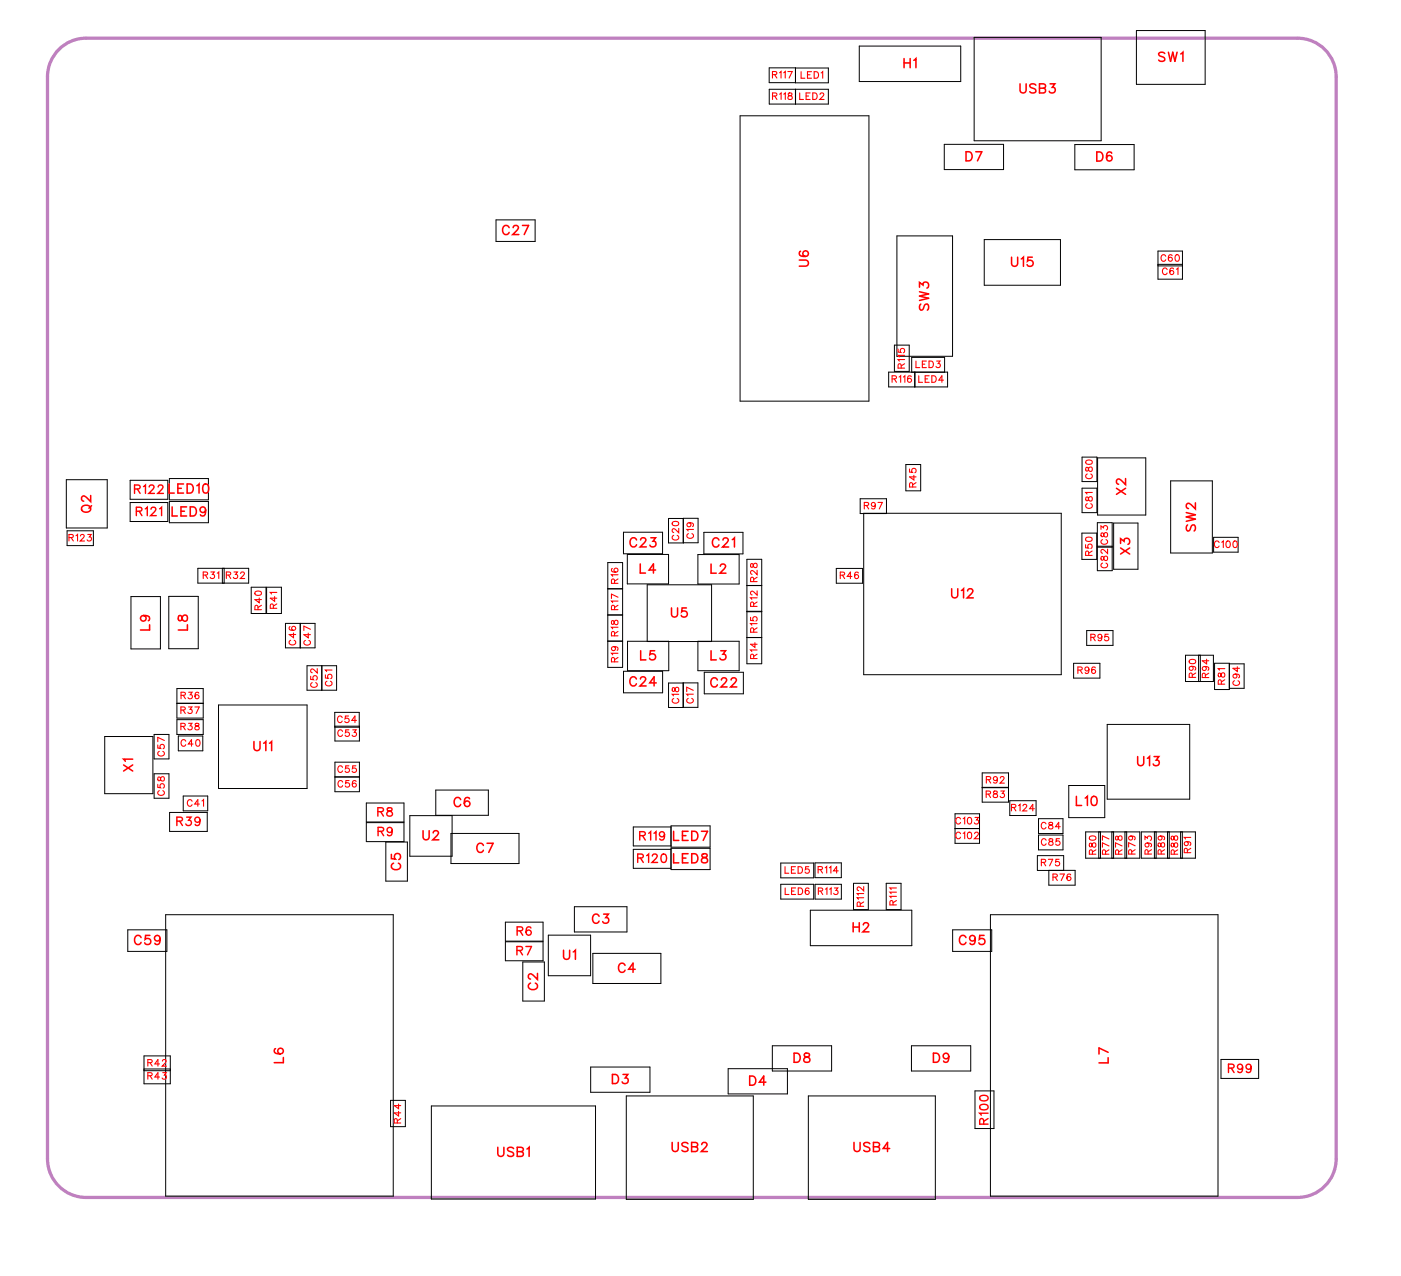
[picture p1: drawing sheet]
<svg xmlns="http://www.w3.org/2000/svg" width="109mm" height="99mm" viewBox="0 0 109 99" stroke-linecap="round" stroke-linejoin="round" font-family="sans-serif">
<path d="M4.8 3.6l.6-.3 .6-.3h.7h94a3 3 0 0 1 3 3v84a3 3 0 0 1-3 3h-94a3 3 0 0 1-3-3v-84a3 3 0 0 1 1.1-2.4z" fill="none" stroke="#bf80bf" stroke-width=".25"/>
<g fill="none" stroke="#000" stroke-width=".08">
<path d="M38.5 17.1h3v1.6h-3zM57.4 9h10v22.1h-10zM59.7 5.3h4.6v1.1h-4.6zM59.7 6.9h4.6v1.2h-4.6zM61.7 6.9v1.2M61.7 5.3v1.1M66.7 3.6h7.9v2.7h-7.9zM69.6 18.3h4.3v9.4h-4.3zM73.3 11.2h4.6v2h-4.6zM75.6 2.9h9.8v8h-9.8zM76.4 18.6h5.9v3.5h-5.9zM83.4 11.2h4.6v2h-4.6z"/>
<path d="M88.2 2.4h5.3v4.1h-5.3zM89.9 19.5h1.9v2.2h-1.9zM5.1 37.2h3.2v3.8h-3.2zM10.1 37.3h2.9v1.5h-2.9zM10.1 39h2.9v1.5h-2.9zM13.1 38.9h3.1v1.7h-3.1zM13.1 37.2h3.1v1.6h-3.1zM66.7 38.7h2.1v1.2h-2.1zM67 39.8h15.4v12.6h-15.4zM69 28.9h4.5v1.1h-4.5zM69.4 26.8h1.2v2h-1.2zM70.3 36.1h1.1v2h-1.1z"/>
<path d="M70.7 28.9v-1.2h2.6v1.2M71 28.9v1.1M84 35.5h1.1v1.9h-1.1zM84 37.9h1.1v1.9h-1.1zM85.2 35.5h3.7v4.5h-3.7zM89.9 20.6h1.9M89.9 20.5h1.9M90.8 37.3h3.3v5.6h-3.3zM5.2 41.2h2v1.2h-2zM8.1 57.2h3.8v4.4h-3.8zM10.2 46.3h2.2v4.1h-2.2zM12 57h1.1v1.9h-1.1z"/>
<path d="M13.1 46.3h2.3v4.1h-2.3zM13.7 53.5h2.1v2.3h-2.1zM13.7 55.9h2.1v1.1h-2.1zM13.7 54.6h2.1M13.8 57.1h1.9v1.2h-1.9zM15.4 44.1h3.9v1.2h-3.9zM17 54.7h6.8v6.5h-6.8zM17.3 44.1v1.2M17.4 44.1v1.2M19.5 45.6h1.1v2h-1.1zM20.7 45.6h1.1v2h-1.1zM22.2 48.4h2.2v1.9h-2.2z"/>
<path d="M23.3 48.4v1.9M23.8 51.7h2.3v1.9h-2.3zM25 51.7v1.9M26 56.4h1.9v1.1h-1.9v-2.2h1.9v1.2h-1.9M26 59.2h1.9v2.3h-1.9zM47.2 45.7h1.1M47.2 43.7h1.1v8.1h-1.1zM47.2 47.7h1.1M47.2 49.8h1.1M48.4 41.3h3v1.7h-3zM48.4 52.1h3v1.7h-3zM48.7 43h3.2v2.3h-3.2z"/>
<path d="M50.2 49.8v-4.4h5v4.4M51.9 49.8v2.3h-3.2v-2.3h8.7v2.3h-3.2v-2.3M53 54.9v-1.9h1.2v1.9h-2.3v-1.9h1.1v1.9M53 42.1v-1.9h1.2v1.9l-2.3 .1v-1.9h1.1v1.9M54.2 43.1h3.2v2.2h-3.2zM54.6 41.3h3.1v1.7h-3.1zM54.7 52.2h3v1.7h-3zM58 47.5h1.1M58 43.4h1.1v8.1h-1.1zM58 45.5h1.1M58 49.5h1.1M64.9 44.1h2v1.2h-2z"/>
<path d="M83.3 51.5h2.1v1.1h-2.1zM84 41.4h1.1v2h-1.1zM84.3 49h2.1v1.1h-2.1zM85.2 42.4h1.1M85.2 40.6h1.1v3.7h-1.1zM85.2 42.5h1.1M85.9 56.2h6.4v5.8h-6.4zM86.4 40.6h1.9v3.6h-1.9zM92 50.9h2.2v2h-2.2zM93 50.9v2M93.1 50.9v2M94.2 41.7h1.9v1.2h-1.9z"/>
<path d="M94.2 51.5h1.2v2h-1.2zM95.4 51.5h1.1v1.9h-1.1M9.9 72.2h3v1.7h-3zM12 60.1h1.1v1.9h-1.1zM12.9 71h17.6v21.9h-17.6zM13.2 63.1h2.9v1.4h-2.9zM14.2 61.8h1.9v1.2h-1.9zM26 60.3h1.9M28.4 62.3h2.9v1.5h-2.9zM28.4 63.9h2.9v1.4h-2.9zM29.9 65.4h1.7v3h-1.7zM31.8 63.3h3.3v3.2h-3.3z"/>
<path d="M33.8 61.3h4.1v2h-4.1zM35 64.7h5.3v2.3h-5.3zM39.2 71.6h2.9v1.5h-2.9zM39.2 73.1h2.9v1.5h-2.9zM40.6 74.7h1.6v3h-1.6zM42.5 72.6h3.3v3.2h-3.3zM44.6 70.4h4.1v2h-4.1zM46 74h5.3v2.4h-5.3zM52.1 64.2h-3v1.5h3M52.1 65.9h-3v1.5h3M52.1 64.1h3v1.7h-3zM52.1 65.9h3v1.6h-3z"/>
<path d="M60.6 67h2.5v1.2h-2.5zM60.6 68.7h2.5v1.1h-2.5zM62.9 70.7h7.9v2.7h-7.9zM63.2 67h2.1v1.1h-2.1zM63.2 68.7h2.1v1.1h-2.1zM66.2 68.6h1.2v2h-1.2zM68.8 68.6h1.1v2h-1.1zM73.9 72.2h3.1v1.7h-3.1zM74.1 63.2h1.9v2.3h-1.9zM74.1 64.3h1.9M76.2 60h2.1v2.3h-2.1zM76.2 61.1h2.1"/>
<path d="M76.9 71h17.6v21.9h-17.6zM78.4 62.2h2v1.1h-2zM80.5 66.4h2v1.2h-2zM80.6 63.6h1.9v1.1h-1.9zM80.6 64.8h1.9v1.2h-1.9zM81.4 67.6h2v1.1h-2zM82.9 61h2.8v2.5h-2.8zM84.2 64.6h4.2v2h-4.2zM85.3 64.6v2M85.4 64.6v2M86.3 64.6v2M86.4 64.6v2"/>
<path d="M87.3 64.6v2M87.4 64.6v2M88.6 64.6h4.2v2h-4.2zM89.6 64.6v2M89.7 64.6v2M90.6 64.6v2M90.7 64.6v2M91.6 64.6v2M91.7 64.6v2M11.2 82h2v2.1h-2zM11.2 83.1h2M11.2 83h2"/>
<path d="M30.3 85.4h1.2v2.1h-1.2zM33.5 85.9h12.7v7.2h-12.7zM45.8 82.8h4.6v2h-4.6zM48.6 85.1h9.9v8h-9.9zM56.5 83h4.6v1.9h-4.6zM59.9 81.2h4.6v1.9h-4.6zM62.7 85.1h9.9v8h-9.9zM70.7 81.2h4.6v1.9h-4.6zM75.7 84.7h1.4v2.9h-1.4zM94.7 82.3h3v1.4h-3z"/>
</g>
<g fill="none" stroke="#f00" stroke-width=".12">
<path d="M39.5 17.7a.26 .26 0 0 0-.3-.2 .26 .26 0 0 0-.2 .3v.1a.26 .26 0 0 0 .2 .3 .26 .26 0 0 0 .3-.2M39.8 17.7l.2-.2h.1l.1 .1-.1 .3-.3 .3h.5M40.5 17.5h.5l-.3 .7M62.1 19.5a.35 .35 0 0 0 .2 .5 .35 .35 0 0 0 .4-.3 .22 .22 0 0 0-.2-.2 .22 .22 0 0 0-.2 .2 .22 .22 0 0 0 .2 .2M70.2 4.5v.8M70.2 4.9h.4M70.6 4.5v.8M70.9 4.7l.2-.2v.8M75 11.8h.2a.38 .38 0 0 1 .2 .3 .38 .38 0 0 1-.2 .4h-.2zM75.7 11.8h.5l-.3 .7M78.5 20v.5l.2 .2 .2-.1 .1-.6M79.2 6.5v.5l.2 .2 .2-.1v-.6"/>
<path d="M80.1 20h-.3l-.1 .3a.25 .25 0 0 1 .4 0 .25 .25 0 0 1 0 .3 .25 .25 0 0 1-.4-.1M80.4 6.6l-.2-.1-.3 .1 .1 .2 .3 .1 .1 .2-.2 .1-.3-.1M80.7 6.8l.4 .1v.2l-.1 .1h-.3v-.7l.4 .1v.2h-.1M81.5 6.5h.4l-.2 .3a.24 .24 0 0 1 .1 .4 .24 .24 0 0 1-.4-.1M85.1 11.8h.2a.38 .38 0 0 1 .3 .4 .38 .38 0 0 1-.3 .3h-.2zM86.3 11.9l-.1-.1a.35 .35 0 0 0-.4 .3 .35 .35 0 0 0 .3 .4 .22 .22 0 0 0 .2-.2 .22 .22 0 0 0-.2-.2 .22 .22 0 0 0-.2 .2M90.4 4.2l-.2-.1-.3 .1 .1 .1 .3 .2 .1 .2-.2 .1-.3-.1M90.7 4.1l.1 .7 .2-.7 .2 .7 .1-.7M91.6 4.2l.2-.1v.7M6.4 39.3a.35 .35 0 0 1 .4-.1 .35 .35 0 0 1 .2 .4 .33 .33 0 0 1-.5 .2 .33 .33 0 0 1-.1-.5zM7 38.5v.4l-.3-.3-.2-.1-.2 .1v.2l.2 .1M7.1 39.3l-.2 .2"/>
<path d="M13.1 37.6v.7h.4M13.4 39.4v.7h.4M13.8 37.9h.3M14 39.7h.3M14.2 37.6h-.4v.7h.4M14.5 39.4h-.5v.7h.5M14.5 37.6h.3a.38 .38 0 0 1 .2 .3 .38 .38 0 0 1-.2 .4h-.3zM14.8 39.4h.2a.38 .38 0 0 1 .2 .3 .38 .38 0 0 1-.2 .4h-.2zM15.3 37.7l.1-.1v.7M15.8 37.6h.1a.37 .37 0 0 1 .3 .3 .37 .37 0 0 1-.3 .4 .45 .45 0 0 1-.1-.7zM16 39.6a.22 .22 0 0 1-.3 .2 .22 .22 0 0 1-.1-.4 .22 .22 0 0 1 .3 .1l.1 .1a.34 .34 0 0 1-.3 .5l-.1-.1M62 20.2h.5l.2 .2-.1 .2-.6 .1"/>
<path d="M71.4 22.3v-.4l.2 .2a.24 .24 0 0 1 .4-.1 .24 .24 0 0 1-.1 .4M71.4 22.6l.7 .2-.7 .2 .7 .2-.7 .1M71.5 23.6l-.1 .2 .1 .3 .1-.1 .3-.4h.1l.1 .2-.1 .3M79.2 20.1l.2-.1v.7M86.6 37.9l.7 .5M87.3 37.2v.4l-.3-.3-.2-.1-.2 .1v.2l.2 .1M87.3 37.9l-.7 .5M92.1 39.8l.7 .2-.7 .1 .7 .2-.7 .2M92.8 39v.5l-.4-.3-.2-.1-.1 .1v.1l.1 .2M9.6 59.4l.7 .5M10.3 58.9h-.7l.1 .2M10.3 59.4l-.7 .5"/>
<path d="M11.1 47.8a.22 .22 0 0 1 .2 .3 .22 .22 0 0 1-.3 .1 .22 .22 0 0 1 0-.4h.1a.34 .34 0 0 1 .5 .3l-.1 .1M11.6 48.5v.4h-.7M13.9 47.8v.4h.1l.3-.4a.24 .24 0 0 1 .3 .2 .24 .24 0 0 1-.3 .2l-.1-.1-.1-.3zM14.5 48.5v.4h-.7M19.7 57.6v.5l.2 .2 .2-.1 .1-.6M20.5 57.7l.1-.1v.7M20.9 57.7l.2-.1v.7M49.4 52.7a.26 .26 0 0 0-.3-.2 .26 .26 0 0 0-.2 .3v.2a.26 .26 0 0 0 .2 .3 .26 .26 0 0 0 .3-.2M49.4 41.9a.26 .26 0 0 0-.3-.2 .26 .26 0 0 0-.2 .3v.2a.26 .26 0 0 0 .2 .3 .26 .26 0 0 0 .3-.2M49.7 43.8v.7h.4M49.7 52.7l.1-.2h.2l.1 .2-.1 .2-.3 .4h.4M49.7 41.9l.1-.1h.2l.1 .1-.1 .2-.3 .4h.5"/>
<path d="M49.7 50.5v.7h.4M50.5 41.8h.4l-.2 .2a.24 .24 0 0 1 .1 .4 .24 .24 0 0 1-.4-.1M50.8 50.5h-.3l-.1 .3a.25 .25 0 0 1 .4 0 .25 .25 0 0 1 0 .4 .25 .25 0 0 1-.4-.1M50.9 44.3h-.5l.3-.5v.7M50.9 53h-.5l.4-.5v.8M52.1 47.2v.5l.2 .2 .2-.1 .1-.6M53.3 47.2h-.4v.3a.25 .25 0 0 1 .4 0 .25 .25 0 0 1-.1 .4 .25 .25 0 0 1-.3-.1M55.2 43.8v.7h.4M55.2 50.5v.7h.4M55.7 52.8a.26 .26 0 0 0-.3-.2 .26 .26 0 0 0-.2 .3v.2a.26 .26 0 0 0 .2 .2 .26 .26 0 0 0 .3-.1M55.8 41.9a.26 .26 0 0 0-.3-.1 .26 .26 0 0 0-.2 .2v.2a.26 .26 0 0 0 .2 .3 .26 .26 0 0 0 .3-.2M55.9 44l.1-.2h.2l.1 .1-.1 .3-.3 .3h.4"/>
<path d="M55.9 50.5h.4l-.2 .3a.24 .24 0 0 1 .2 .4 .24 .24 0 0 1-.4-.1M56 52.8l.1-.2h.2l.1 .2-.1 .2-.4 .3h.5M56.1 41.9l.1-.1h.2l.1 .1-.1 .2-.3 .4h.4M56.7 52.8l.2-.2h.1l.1 .2-.1 .2-.3 .3h.5M56.8 41.9l.2-.1v.7M73.8 45.7v.5l.2 .2 .3-.1v-.6M74.6 45.8l.2-.1v.7M75.1 45.9l.1-.2h.2l.1 .1-.1 .3-.3 .3h.4M87 42.2v-.4l.2 .2a.24 .24 0 0 1 .4-.2 .25 .25 0 0 1-.1 .5M87 42.5l.7 .5M87.7 42.5l-.7 .5M88.3 58.7v.5l.2 .2 .2-.1 .1-.6"/>
<path d="M89 58.9l.2-.2v.7M89.6 58.7h.3l-.2 .3a.24 .24 0 0 1 .2 .4 .24 .24 0 0 1-.4-.1M92.2 40.8l-.1 .1 .1 .3h.1l.2-.4h.2l.1 .1-.1 .3M10.9 72.8a.26 .26 0 0 0-.2-.2 .26 .26 0 0 0-.3 .3v.2a.26 .26 0 0 0 .3 .2 .26 .26 0 0 0 .2-.1M11.6 72.6h-.3v.3a.25 .25 0 0 1 .3 0 .25 .25 0 0 1 0 .4 .25 .25 0 0 1-.4-.1M12.4 72.9a.22 .22 0 0 1-.3 .1 .22 .22 0 0 1-.1-.3 .22 .22 0 0 1 .4 0v.2a.34 .34 0 0 1-.2 .4l-.2-.1M30.4 66.3v.4h.3a.25 .25 0 0 1 0-.4 .25 .25 0 0 1 .3 .1 .25 .25 0 0 1-.1 .3M30.5 67a.26 .26 0 0 0-.1 .3 .26 .26 0 0 0 .2 .2h.2a.26 .26 0 0 0 .3-.2 .26 .26 0 0 0-.2-.3M32.8 64.5v.5l.2 .2 .3-.1v-.6M33.6 64.7l.2-.2h.1l.1 .1-.1 .3-.3 .3h.5M35.7 62.1a.26 .26 0 0 0-.2-.2 .26 .26 0 0 0-.3 .3v.2a.26 .26 0 0 0 .3 .2 .26 .26 0 0 0 .2-.1M36.4 62v-.1a.35 .35 0 0 0-.4 .3 .35 .35 0 0 0 .2 .4 .22 .22 0 0 0 .3-.2 .22 .22 0 0 0-.2-.2 .22 .22 0 0 0-.3 .2"/>
<path d="M37.5 65.6a.26 .26 0 0 0-.3-.1 .26 .26 0 0 0-.2 .2v.2a.26 .26 0 0 0 .2 .3 .26 .26 0 0 0 .3-.2M37.8 65.5h.5l-.4 .7M41.2 76.3a.26 .26 0 0 0-.2 .3 .26 .26 0 0 0 .3 .2h.1a.26 .26 0 0 0 .3-.2 .26 .26 0 0 0-.2-.3M41.7 75.6v.4l-.3-.3-.3-.1-.1 .1v.2l.2 .1M43.7 73.8v.5l.2 .2 .3-.1v-.6M44.5 73.9l.2-.1v.7M46.5 71.1a.26 .26 0 0 0-.3-.1 .26 .26 0 0 0-.2 .2v.2a.26 .26 0 0 0 .2 .3 .26 .26 0 0 0 .3-.2M46.8 71h.4l-.2 .2a.24 .24 0 0 1 .2 .4 .24 .24 0 0 1-.4-.1M48.5 74.9a.26 .26 0 0 0-.3-.1 .26 .26 0 0 0-.2 .3v.1a.26 .26 0 0 0 .2 .3 .26 .26 0 0 0 .3-.2M49.3 75.3h-.5l.3-.5v.7M52.3 64.5v.7h.4M52.3 66.3v.7h.4"/>
<path d="M53 64.9h.2M53 66.6h.2M53.4 64.5h-.4v.7h.4M53.4 66.3h-.4v.7h.4M53.7 64.5h.2a.38 .38 0 0 1 .3 .4 .38 .38 0 0 1-.3 .3h-.2zM53.7 66.3h.2a.38 .38 0 0 1 .3 .3 .38 .38 0 0 1-.3 .4h-.2zM54.4 64.5h.5l-.3 .7M54.5 66.3v.2l.3 .1 .1 .2a.24 .24 0 0 1-.2 .2 .24 .24 0 0 1-.3-.2l.5-.3-.1-.2zM66.2 71.6v.7M66.2 72h.5M66.7 71.6v.7M67 71.8l.1-.2h.2l.1 .2-.1 .2-.3 .3h.4"/>
<path d="M75 72.8a.26 .26 0 0 0-.3-.2 .26 .26 0 0 0-.2 .3v.2a.26 .26 0 0 0 .2 .2 .26 .26 0 0 0 .3-.1M75.7 72.9a.22 .22 0 0 1-.3 .1 .22 .22 0 0 1-.1-.3 .22 .22 0 0 1 .3 0l.1 .2a.34 .34 0 0 1-.3 .4l-.1-.1M76.4 72.6h-.4v.3a.25 .25 0 0 1 .4 0 .25 .25 0 0 1-.1 .4 .25 .25 0 0 1-.3-.1M83.5 61.8v.7h.4M84.2 62l.2-.2v.7M84.8 61.9l.1-.1a.37 .37 0 0 1 .2 .4 .37 .37 0 0 1-.2 .3 .45 .45 0 0 1-.1-.6zM21.4 81.4h-.1a.35 .35 0 0 0 .3 .5 .35 .35 0 0 0 .4-.3 .22 .22 0 0 0-.2-.2 .22 .22 0 0 0-.2 .2 .22 .22 0 0 0 .2 .2M22 82.1v.4h-.7M38.6 89.1v.5l.2 .2 .3-.1v-.6M39.9 89.2l-.2-.1-.3 .1 .1 .1 .4 .3v.1l-.2 .1-.3-.1M40.1 89.4l.5 .1v.1l-.2 .2h-.3v-.7h.5v.2l-.2 .1M40.9 89.2l.2-.1v.7"/>
<path d="M47.5 83.4h.3a.38 .38 0 0 1 .2 .4 .38 .38 0 0 1-.2 .3h-.3zM48.3 83.4h.4l-.2 .3a.24 .24 0 0 1 .2 .4 .24 .24 0 0 1-.4-.1M52.2 88.7v.5l.2 .2 .2-.1v-.6M53.4 88.8l-.2-.1-.3 .1 .1 .2 .4 .2v.1l-.2 .1-.3-.1M53.7 89l.4 .1v.2l-.1 .1h-.3v-.7l.4 .1v.2h-.1M54.5 88.9l.1-.2h.1l.2 .1-.1 .3-.4 .3h.5M58.2 83.5h.2a.38 .38 0 0 1 .3 .4 .38 .38 0 0 1-.3 .4h-.2zM59.4 84h-.5l.4-.5v.8M61.6 81.8h.3a.38 .38 0 0 1 .2 .3 .38 .38 0 0 1-.2 .4h-.3zM62.4 81.8v.2l.3 .1 .1 .1a.24 .24 0 0 1-.2 .3 .24 .24 0 0 1-.2-.3l.4-.3v-.1zM66.3 88.7v.5l.2 .2 .2-.1v-.6M67.5 88.8l-.2-.1-.3 .1 .1 .2 .4 .2v.1l-.2 .1-.3-.1"/>
<path d="M67.8 89l.4 .1 .1 .2-.2 .1h-.3v-.7l.4 .1v.2h-.1M69 89.2h-.5l.4-.5v.7M72.4 81.8h.3a.38 .38 0 0 1 .2 .3 .38 .38 0 0 1-.2 .4h-.3zM73.6 82a.22 .22 0 0 1-.3 .2 .22 .22 0 0 1-.1-.4 .22 .22 0 0 1 .4 .1v.1a.34 .34 0 0 1-.2 .5l-.2-.1M86 82.1v.4h-.7M86 81.7l-.7-.3v.4"/>
</g>
<g fill="none" stroke="#f00" stroke-width=".08">
<path d="M59.9 5.8h.3l.1-.2h-.4v.5M59.9 7.5l.3-.1 .1-.1-.4-.1v.5M60.1 5.8l.2 .3M60.1 7.5l.2 .2M60.5 5.6h.1v.5M60.5 7.3l.1-.1v.5M60.8 5.6h.1v.5M60.8 7.3l.1-.1v.5M61.1 5.6h.4l-.3 .5M61.2 7.2v.2l.3 .2a.17 .17 0 0 1-.2 .1 .17 .17 0 0 1-.2-.1l.4-.3-.1-.1zM62.1 7.2v.5h.2M62.2 5.6v.5h.3"/>
<path d="M62.6 7.5h.1M62.7 5.8h.2M62.9 7.2h-.3v.5h.3M63 5.6h-.3v.5h.3M63.1 7.2h.1a.27 .27 0 0 1 .2 .3 .27 .27 0 0 1-.2 .2h-.1zM63.2 5.6h.1a.27 .27 0 0 1 .2 .2 .27 .27 0 0 1-.2 .3h-.1zM63.6 7.3l.2-.1 .1 .2-.3 .3h.3M63.7 5.7l.1-.1v.5M90.5 19.9a.19 .19 0 0 0-.3-.1 .19 .19 0 0 0-.1 .2v.1a.19 .19 0 0 0 .1 .2 .19 .19 0 0 0 .3-.1M91 19.8h-.1a.22 .22 0 0 0-.3 .2 .22 .22 0 0 0 .4 .2 .16 .16 0 0 0-.1-.2 .16 .16 0 0 0-.2 .1M91.3 19.8a.23 .23 0 0 1 .2 .2 .23 .23 0 0 1-.2 .3l-.1-.2zM67.1 39.2h.3v-.1l-.3-.1v.5"/>
<path d="M67.2 39.2l.2 .3M67.9 39.2a.16 .16 0 0 1-.2 .1 .16 .16 0 0 1-.1-.2 .16 .16 0 0 1 .3 0v.4l-.3-.1M68.1 39h.4l-.3 .5M69.2 29.4h.3l.1-.1-.4-.1v.5M69.4 29.4l.2 .3M69.7 27.1v.2l.2 .1a.18 .18 0 0 1 0-.3 .18 .18 0 0 1 .3 0 .18 .18 0 0 1-.1 .3M69.8 29.3l.1-.1v.5M69.9 28.6v-.3l-.1-.1-.1 .4h.5M70.1 29.3l.1-.1v.5M70.2 27.9h-.5l.1 .1M70.2 27.6h-.5l.1 .1M70.2 28.2l-.3 .2"/>
<path d="M70.6 36.4v.3h.2a.18 .18 0 0 1 0-.3 .18 .18 0 0 1 .3 0 .18 .18 0 0 1-.1 .3M70.7 29.2a.22 .22 0 0 0-.3 .2 .22 .22 0 0 0 .3 .2 .16 .16 0 0 0-.1-.2 .16 .16 0 0 0-.2 .1M70.8 37.8v-.3h-.1l-.1 .3h.5M70.9 36.9v.4l-.3-.3h.5M71.1 28v.5h.3M71.1 37.5l-.3 .1M71.3 29.2v.5h.3M71.6 28.3h.2M71.8 29.4h.2M71.9 28h-.3v.5h.3M72.1 28h.2a.27 .27 0 0 1 .1 .3 .27 .27 0 0 1-.1 .2h-.2zM72.1 29.2h-.3v.5h.3"/>
<path d="M72.3 29.2h.2a.27 .27 0 0 1 .2 .2 .27 .27 0 0 1-.2 .3h-.2zM72.7 28h.2l-.1 .2a.17 .17 0 0 1 .1 .3 .17 .17 0 0 1-.3-.1M73.2 29.5h-.4l.3-.3v.5M84.3 36.3v.2h.1a.21 .21 0 0 1 .1-.2 .21 .21 0 0 1 .2 0l.1 .2-.1 .1-.2-.1-.1-.2zM84.3 35.8a.25 .25 0 0 1 .3-.1 .25 .25 0 0 1 .1 .3 .25 .25 0 0 1-.3 .1 .25 .25 0 0 1-.1-.3zM84.3 38.6v.3h.1a.21 .21 0 0 1 .1-.3 .21 .21 0 0 1 .2 0l.1 .2-.1 .1-.2-.1-.1-.2zM84.4 36.8a.19 .19 0 0 0-.2 .2 .19 .19 0 0 0 .2 .2h.2a.19 .19 0 0 0 .2-.2 .19 .19 0 0 0-.2-.2M84.4 39.1a.19 .19 0 0 0-.2 .2 .19 .19 0 0 0 .2 .2h.2a.19 .19 0 0 0 .2-.2 .19 .19 0 0 0-.2-.2M84.8 38.2h-.5v.2M90.6 20.9a.19 .19 0 0 0-.2-.1 .19 .19 0 0 0-.2 .2v.1a.19 .19 0 0 0 .2 .2 .19 .19 0 0 0 .2-.1M91.1 20.9l-.1-.1a.22 .22 0 0 0-.3 .3 .22 .22 0 0 0 .4 .1 .16 .16 0 0 0-.1-.2 .16 .16 0 0 0-.2 .1M91.3 20.9l.1-.1v.5"/>
<path d="M5.4 41.7h.2l.1-.1-.3-.1v.5M5.5 41.7l.2 .3M5.9 41.6l.1-.1v.5M6.2 41.6l.2-.1 .1 .1-.3 .4h.4M6.8 41.5h.3l-.2 .2a.18 .18 0 0 1 .2 .3 .17 .17 0 0 1-.3-.1M12.2 57.8v.3h.3a.18 .18 0 0 1 0-.3 .18 .18 0 0 1 .2 .1 .18 .18 0 0 1 0 .2M12.4 58.3a.19 .19 0 0 0-.2 .2 .19 .19 0 0 0 .2 .2h.2a.19 .19 0 0 0 .2-.2 .19 .19 0 0 0-.2-.2M12.8 57.5l-.6-.3v.4M14 55.1h.3l.1-.1-.4-.1v.5M14 56.4h.3l.1-.1-.4-.1v.5M14 54h.3l.1-.2-.4-.1v.6M14.2 55.1l.2 .3"/>
<path d="M14.2 56.4l.2 .3M14.2 54l.2 .3M14.4 57.5a.19 .19 0 0 0-.2-.1 .19 .19 0 0 0-.1 .2v.1a.19 .19 0 0 0 .1 .2 .19 .19 0 0 0 .2-.1M14.6 54.9h.3l-.1 .2a.17 .17 0 0 1 .1 .3 .17 .17 0 0 1-.3-.1M14.6 56.2h.3l-.1 .1a.17 .17 0 0 1 .1 .3 .17 .17 0 0 1-.3 0M14.6 53.7h.3l-.1 .2a.17 .17 0 0 1 .1 .3 .17 .17 0 0 1-.3 0M15 57.8h-.4l.3-.4v.5M15.1 54.9h.4l-.3 .5M15.2 56.2v.1l.3 .2a.17 .17 0 0 1-.2 .2 .17 .17 0 0 1-.2-.2l.3-.2v-.1zM15.3 57.4a.23 .23 0 0 1 .2 .3 .23 .23 0 0 1-.2 .2l-.1-.2zM15.4 53.8a.22 .22 0 0 0-.3 .2 .22 .22 0 0 0 .3 .2 .16 .16 0 0 0-.1-.3 .16 .16 0 0 0-.2 .2M15.8 44.6h.3v-.1l-.3-.1v.5"/>
<path d="M15.9 44.6l.2 .3M16.4 44.4h.2l-.1 .2a.17 .17 0 0 1 .1 .3 .17 .17 0 0 1-.3-.1M16.9 44.5l.1-.1v.5M17.6 44.6h.3v-.1l-.3-.1v.5M17.7 44.6l.2 .3M18.2 44.4h.2l-.1 .2a.17 .17 0 0 1 .1 .3 .17 .17 0 0 1-.3-.1M18.7 44.5l.2-.1 .1 .2-.4 .3h.4M19.8 46a.25 .25 0 0 1 .3-.1 .25 .25 0 0 1 .2 .3 .25 .25 0 0 1-.4 0 .25 .25 0 0 1-.1-.2zM20 47.3v-.3h-.1l-.1 .3h.5M20.1 46.4v.4l-.3-.3h.5M20.3 47l-.3 .2M21.2 47.2v-.3h-.1l-.1 .3h.5"/>
<path d="M21.3 46.3v.4l-.3-.3h.5M21.5 46h-.5l.1 .1M21.5 46.9l-.3 .2M22.5 48.6v.1a.22 .22 0 0 0 .2 .3 .22 .22 0 0 0 .2-.4 .16 .16 0 0 0-.3 .1 .16 .16 0 0 0 .2 .2M22.6 49.7a.19 .19 0 0 0-.2 .2 .19 .19 0 0 0 .2 .2h.2a.19 .19 0 0 0 .1-.2 .19 .19 0 0 0-.1-.2M22.8 49.1v.4l-.4-.2h.5M23.7 49.7a.19 .19 0 0 0-.1 .2 .19 .19 0 0 0 .2 .2h.1a.19 .19 0 0 0 .2-.2 .19 .19 0 0 0-.1-.2M23.9 49.2v.3l-.3-.2h.5M24.1 48.9l-.5-.3v.4M24.1 52.5v.2l.2 .1a.18 .18 0 0 1 0-.3 .18 .18 0 0 1 .3 0 .18 .18 0 0 1-.1 .3M24.2 53a.19 .19 0 0 0-.1 .2 .19 .19 0 0 0 .2 .2h.1a.19 .19 0 0 0 .2-.2 .19 .19 0 0 0-.1-.2M24.6 51.9v.4l-.4-.4-.1 .2 .1 .1"/>
<path d="M25.3 52.4v.2l.2 .1a.18 .18 0 0 1 0-.3 .18 .18 0 0 1 .2 0 .18 .18 0 0 1 0 .3M25.4 52.9a.19 .19 0 0 0-.1 .2 .19 .19 0 0 0 .1 .2h.2a.19 .19 0 0 0 .2-.2 .19 .19 0 0 0-.2-.2M25.8 52h-.5v.1M26.6 55.7a.19 .19 0 0 0-.3-.1 .19 .19 0 0 0-.1 .2v.1a.19 .19 0 0 0 .1 .2 .19 .19 0 0 0 .3-.1M26.6 56.8a.19 .19 0 0 0-.2-.1 .19 .19 0 0 0-.2 .2v.1a.19 .19 0 0 0 .2 .2 .19 .19 0 0 0 .2-.1M26.6 59.6a.19 .19 0 0 0-.2-.1 .19 .19 0 0 0-.2 .2v.1a.19 .19 0 0 0 .2 .2 .19 .19 0 0 0 .2-.2M27 55.6h-.2v.2a.18 .18 0 0 1 .3 0 .18 .18 0 0 1-.1 .3 .18 .18 0 0 1-.2-.1M27.1 56.7h-.3v.2a.18 .18 0 0 1 .3 0 .18 .18 0 0 1-.1 .2 .18 .18 0 0 1-.2 0M27.1 59.5h-.3v.2a.18 .18 0 0 1 .3 0 .18 .18 0 0 1-.1 .2 .18 .18 0 0 1-.2 0M27.4 56.7h.2l-.1 .2a.17 .17 0 0 1 .1 .2 .17 .17 0 0 1-.3 0M27.6 59.5h-.2l-.1 .2a.18 .18 0 0 1 .3 0 .18 .18 0 0 1 0 .2 .18 .18 0 0 1-.3 0M27.7 55.9h-.4l.2-.3v.5"/>
<path d="M47.5 48.2v.2l.1 .1 .2-.3a.16 .16 0 0 1 .2 .1 .18 .18 0 0 1-.3 .2l-.1-.3zM47.5 44.1v.1a.22 .22 0 0 0 .2 .2 .22 .22 0 0 0 .2-.3 .16 .16 0 0 0-.2 .1 .16 .16 0 0 0 .1 .2M47.6 50.2a.16 .16 0 0 1 .2 .2 .16 .16 0 0 1-.3 .1 .16 .16 0 0 1 0-.3l.4 .1v.2M47.7 45.3v-.3l-.2-.1-.1 .4h.6M47.7 47.3v-.3h-.2l-.1 .3h.6M47.7 49.4v-.3l-.2-.1-.1 .4h.6M47.7 51.4v-.3l-.2-.1-.1 .4h.6M48 44.6h-.6l.1 .1M48 46.7h-.6l.1 .1M48 48.7h-.6l.1 .1M48 50.7h-.6l.1 .1M48 44.9l-.3 .2"/>
<path d="M48 47l-.3 .2M48 46.4l-.6-.3v.4M48 49l-.3 .2M48 51l-.3 .2M52.2 40.6a.25 .25 0 0 1 .3-.1 .25 .25 0 0 1 .1 .2 .25 .25 0 0 1-.3 .1 .25 .25 0 0 1-.1-.2zM52.2 53.4v.3h.1a.21 .21 0 0 1 .1-.3 .21 .21 0 0 1 .2 0l.1 .2-.1 .1-.2-.1-.1-.2zM52.3 41.6a.19 .19 0 0 0-.1 .2 .19 .19 0 0 0 .2 .1h.1a.19 .19 0 0 0 .2-.1 .19 .19 0 0 0-.2-.2M52.3 54.2a.19 .19 0 0 0-.1 .2 .19 .19 0 0 0 .2 .2h.1a.19 .19 0 0 0 .2-.2 .19 .19 0 0 0-.1-.2M52.7 41v.4l-.4-.4-.1 .2 .1 .1M52.7 53.9h-.5l.1 .1M53.4 54.2a.19 .19 0 0 0-.1 .2 .19 .19 0 0 0 .2 .2h.1a.19 .19 0 0 0 .2-.2 .19 .19 0 0 0-.1-.2M53.4 41.4a.19 .19 0 0 0-.1 .2 .19 .19 0 0 0 .2 .2h.1a.19 .19 0 0 0 .2-.2 .19 .19 0 0 0-.1-.2"/>
<path d="M53.5 40.6a.16 .16 0 0 1 .1 .2 .16 .16 0 0 1-.2 .1 .16 .16 0 0 1 0-.3l.4 .1-.1 .2M53.8 53.9h-.5l.1 .1M53.8 53.6l-.5-.2v.3M53.8 41.1h-.5l.1 .1M58.2 47.9v.3h.3a.18 .18 0 0 1 0-.3 .18 .18 0 0 1 .2 .1 .18 .18 0 0 1 0 .2M58.3 43.8v.2h.1l.2-.3a.16 .16 0 0 1 .2 .2 .16 .16 0 0 1-.3 .1l-.1-.2zM58.5 47.1v-.3l-.2-.1-.1 .4h.6M58.5 51.1v-.3h-.2l-.1 .3h.6M58.5 49.1v-.3l-.2-.1-.1 .4h.6M58.5 45.2v-.3l-.2-.1-.1 .4h.6M58.6 49.9v.4l-.4-.3h.6M58.8 46.4h-.6l.1 .1"/>
<path d="M58.8 45.9v.3l-.4-.3-.2 .1 .2 .2M58.8 50.5h-.6l.1 .1M58.8 48.4h-.6l.1 .1M58.8 44.3v.3l-.4-.3-.2 .1 .2 .2M58.8 46.7l-.3 .2M58.8 50.8l-.3 .2M58.8 48.7l-.3 .2M58.8 44.8l-.3 .2M65.2 44.7l.3-.1v-.1l-.3-.1v.5M65.4 44.7l.1 .2M66.1 44.8h-.4l.3-.4v.5M66.6 44.5v-.1a.22 .22 0 0 0-.3 .3 .22 .22 0 0 0 .3 .2 .16 .16 0 0 0-.1-.3 .16 .16 0 0 0-.2 .2"/>
<path d="M83.6 52h.3l.1-.1-.4-.1v.5M83.8 52l.2 .3M84.2 42.3v.2l.3 .1a.18 .18 0 0 1 0-.3 .18 .18 0 0 1 .2 0 .18 .18 0 0 1 0 .3M84.3 41.8a.25 .25 0 0 1 .3-.1 .25 .25 0 0 1 .1 .3 .25 .25 0 0 1-.3 .1 .25 .25 0 0 1-.1-.3zM84.5 43.1v-.3h-.2l-.1 .3h.5M84.5 52a.16 .16 0 0 1-.2 .1 .16 .16 0 0 1-.1-.3 .16 .16 0 0 1 .3 .1l-.1 .4-.2-.1M84.6 49.5h.3l.1-.2-.4-.1v.5M84.7 42.8l-.2 .1M84.8 49.5l.2 .2M85 51.9v-.1a.22 .22 0 0 0-.3 .2 .22 .22 0 0 0 .3 .2 .16 .16 0 0 0-.1-.2 .16 .16 0 0 0-.2 .1M85.4 41.1v-.3l.2 .2a.18 .18 0 0 1 .3-.2 .17 .17 0 0 1-.1 .3M85.5 43.2v.3h.1a.21 .21 0 0 1 .1-.3 .21 .21 0 0 1 .2 0v.2l-.1 .1-.1-.1-.1-.2z"/>
<path d="M85.5 41.4v.2h.1a.21 .21 0 0 1 .1-.2 .21 .21 0 0 1 .2 0v.2l-.1 .1-.1-.1-.1-.2zM85.5 49.4a.16 .16 0 0 1-.2 .1 .16 .16 0 0 1-.1-.2 .16 .16 0 0 1 .3 0l-.1 .4h-.2M85.6 43.7a.19 .19 0 0 0-.2 .2 .19 .19 0 0 0 .2 .2h.2a.19 .19 0 0 0 .1-.2 .19 .19 0 0 0-.1-.2M85.6 41.9a.19 .19 0 0 0-.2 .2 .19 .19 0 0 0 .2 .2h.2a.19 .19 0 0 0 .1-.2 .19 .19 0 0 0-.1-.2M85.9 42.6v.4l-.4-.3-.1 .2h.2M86 49.2h-.2l-.1 .3a.18 .18 0 0 1 .3 0 .18 .18 0 0 1 0 .2 .18 .18 0 0 1-.3 0M92.3 51.3a.25 .25 0 0 1 .3-.1 .25 .25 0 0 1 .2 .3 .25 .25 0 0 1-.4 .1 .25 .25 0 0 1-.1-.3zM92.4 51.7a.16 .16 0 0 1 .2 .2 .16 .16 0 0 1-.3 .1 .16 .16 0 0 1 0-.2h.5l-.1 .2M92.5 52.6v-.3l-.1-.1-.1 .4h.5M92.8 52.2l-.3 .2M93.5 51.7a.16 .16 0 0 1 .1 .3 .16 .16 0 0 1-.2 0 .16 .16 0 0 1 0-.2h.4l-.1 .2M93.5 52.6v-.3h-.1l-.1 .3h.5"/>
<path d="M93.6 51.2v.3l-.3-.2h.5M93.8 52.3l-.3 .1M94.6 52.3v.2h.1l.2-.3a.17 .17 0 0 1 .1 .2 .17 .17 0 0 1-.1 .2l-.2-.3zM94.6 42.1a.19 .19 0 0 0-.2-.1 .19 .19 0 0 0-.2 .2v.1a.19 .19 0 0 0 .2 .2 .19 .19 0 0 0 .2-.1M94.8 53.1v-.3h-.2l-.1 .3h.5M94.8 42.1l.1-.1v.5M95 51.9h-.5l.1 .1M95 52.8l-.2 .1M95.2 42a.23 .23 0 0 1 .3 .3 .23 .23 0 0 1-.3 .2l-.1-.2zM95.7 42a.23 .23 0 0 1 .3 .3 .23 .23 0 0 1-.3 .2v-.2zM95.8 52.8a.19 .19 0 0 0-.1 .3 .19 .19 0 0 0 .2 .1h.1a.19 .19 0 0 0 .2-.1 .19 .19 0 0 0-.1-.3M95.8 52.3a.18 .18 0 0 1 .2 .3 .16 .16 0 0 1-.3 0 .16 .16 0 0 1 0-.2h.5l-.1 .2"/>
<path d="M96 51.8v.3l-.3-.2h.5M12.2 60.9v.2l.3 .1a.18 .18 0 0 1 0-.3 .18 .18 0 0 1 .2 0 .18 .18 0 0 1 0 .3M12.3 60.3v.3h.1a.21 .21 0 0 1 .1-.2 .21 .21 0 0 1 .2-.1l.1 .2-.1 .1h-.2l-.1-.3zM12.4 61.4a.19 .19 0 0 0-.2 .2 .19 .19 0 0 0 .2 .1h.2a.19 .19 0 0 0 .2-.1 .19 .19 0 0 0-.2-.2M14.9 62.2a.19 .19 0 0 0-.2-.1 .19 .19 0 0 0-.2 .2v.1a.19 .19 0 0 0 .2 .2 .19 .19 0 0 0 .2-.1M15.5 62.4h-.4l.3-.3v.5M15.7 62.2l.1-.1v.5M26.6 60.7a.19 .19 0 0 0-.2-.1 .19 .19 0 0 0-.2 .2v.1a.19 .19 0 0 0 .2 .2 .19 .19 0 0 0 .2-.1M27.1 60.6h-.3v.2a.18 .18 0 0 1 .3 0 .18 .18 0 0 1 0 .3 .18 .18 0 0 1-.3-.1M27.6 60.7v-.1a.22 .22 0 0 0-.3 .2 .22 .22 0 0 0 .3 .2 .16 .16 0 0 0-.1-.2 .16 .16 0 0 0-.2 .1M60.9 67.3v.5h.3M60.9 68.9v.5h.3"/>
<path d="M61.4 67.5h.2M61.4 69.2h.2M61.7 67.3h-.3v.5h.3M61.7 68.9h-.3v.5h.3M61.9 67.3h.2a.27 .27 0 0 1 .2 .2 .27 .27 0 0 1-.2 .3h-.2zM61.9 68.9h.2a.27 .27 0 0 1 .2 .3 .27 .27 0 0 1-.2 .2h-.2zM62.8 67.3h-.3v.2a.18 .18 0 0 1 .3 0 .18 .18 0 0 1-.1 .3 .18 .18 0 0 1-.2-.1M62.8 69a.22 .22 0 0 0-.3 .2 .22 .22 0 0 0 .3 .2 .16 .16 0 0 0-.1-.3 .16 .16 0 0 0-.2 .2M63.5 67.5h.3v-.1l-.3-.1v.5M63.5 69.2h.3v-.2l-.3-.1v.5M63.7 67.5l.1 .3M63.7 69.2l.1 .2"/>
<path d="M64 67.4l.2-.1v.5M64 69l.2-.1v.5M64.4 67.4l.1-.1v.5M64.4 69l.1-.1v.5M64.7 68.9h.3l-.1 .2a.17 .17 0 0 1 .1 .3 .17 .17 0 0 1-.3-.1M65 67.6h-.3l.2-.3v.5M66.8 70.4l-.1-.3-.1-.1-.1 .4h.5M67 69.7h-.5l.1 .1M67 69.4h-.5l.1 .1M67 68.8v.4l-.3-.3-.2 .1 .1 .1M67 70l-.2 .2M69.3 70.3v-.3l-.1-.1-.1 .4h.5"/>
<path d="M69.6 69.6h-.5l.1 .1M69.6 69.3h-.5l.1 .1M69.6 68.9h-.5l.1 .2M69.6 69.9l-.3 .2M74.5 64.7a.19 .19 0 0 0-.2-.1 .19 .19 0 0 0-.1 .2v.1a.19 .19 0 0 0 .1 .2 .19 .19 0 0 0 .2-.1M74.5 63.6a.19 .19 0 0 0-.2-.1 .19 .19 0 0 0-.1 .2v.1a.19 .19 0 0 0 .1 .2 .19 .19 0 0 0 .2-.1M74.7 64.7l.2-.1v.5M74.7 63.6l.2-.1v.5M75.1 64.6a.23 .23 0 0 1 .3 .3 .23 .23 0 0 1-.3 .2v-.2zM75.1 63.5a.23 .23 0 0 1 .3 .2 .23 .23 0 0 1-.3 .2v-.1zM75.6 64.7l.1-.1 .2 .1-.3 .4h.3M75.7 63.5h.2l-.1 .2a.17 .17 0 0 1 .1 .2 .17 .17 0 0 1-.3 0"/>
<path d="M76.5 61.7l.3-.1 .1-.1-.4-.1v.5M76.5 60.5h.3l.1-.1-.4-.1v.5M76.7 61.7l.2 .2M76.7 60.5l.2 .3M77.1 61.4v.2l.3 .1a.17 .17 0 0 1-.2 .2 .17 .17 0 0 1-.1-.2l.3-.2v-.1zM77.4 60.5a.16 .16 0 0 1-.2 .1 .16 .16 0 0 1-.1-.3 .16 .16 0 0 1 .3 .1l-.1 .4-.2-.1M77.6 60.4l.2-.1 .1 .1-.3 .4h.3M77.7 61.4h.2l-.1 .2a.17 .17 0 0 1 .1 .3 .17 .17 0 0 1-.3-.1M78.5 62.7h.3v-.2l-.3-.1v.6M78.7 62.7l.1 .3M79 62.5l.2-.1v.6M79.4 62.6l.2-.2 .1 .2-.3 .4h.3"/>
<path d="M80.3 62.8h-.4l.2-.4v.6M80.8 67l.3-.1v-.1l-.3-.1v.5M81 67l.1 .2M81.2 64a.19 .19 0 0 0-.3-.2 .19 .19 0 0 0-.1 .2v.2a.19 .19 0 0 0 .2 .2 .19 .19 0 0 0 .2-.2M81.2 65.2a.19 .19 0 0 0-.2-.1 .19 .19 0 0 0-.2 .2v.1a.19 .19 0 0 0 .2 .2 .19 .19 0 0 0 .2-.1M81.4 66.7h.3l-.3 .5M81.4 63.9v.1a.21 .21 0 0 1 .3 .1 .21 .21 0 0 1 0 .2h-.3v-.2l.3-.1v-.1zM81.4 65.1v.2a.21 .21 0 0 1 .3 .1 .21 .21 0 0 1 0 .2h-.3v-.2l.3-.2v-.1zM81.7 68.1h.3v-.1l-.3-.1v.5M81.9 68.1l.1 .3M82.2 66.7h-.3v.2a.18 .18 0 0 1 .3 0 .18 .18 0 0 1 0 .3 .18 .18 0 0 1-.3-.1M82.2 65.1h-.2l-.1 .2a.18 .18 0 0 1 .3 0 .18 .18 0 0 1 0 .3 .18 .18 0 0 1-.3-.1"/>
<path d="M82.3 67.9h.3l-.3 .5M82.3 64.2h-.4l.3-.4v.6M83.1 67.9a.22 .22 0 0 0-.3 .2 .22 .22 0 0 0 .3 .2 .16 .16 0 0 0-.1-.2 .16 .16 0 0 0-.2 .1M84.6 65.5v.2l.1 .1 .2-.4a.17 .17 0 0 1 .1 .2 .17 .17 0 0 1-.1 .2l-.2-.3zM84.6 65a.25 .25 0 0 1 .3-.1 .25 .25 0 0 1 .1 .3 .25 .25 0 0 1-.3 .1 .25 .25 0 0 1-.1-.3zM84.8 66.3l-.1-.3h-.1l-.1 .3h.5M85 66l-.2 .1M85.8 66.3v-.3h-.2l-.1 .3h.6M86.1 66l-.3 .1M86.1 65.7l-.6-.3v.4M86.1 65.1l-.6-.2v.3M86.6 64.9v.3h.1l.2-.3a.17 .17 0 0 1 .2 .2 .17 .17 0 0 1-.2 .1l-.2-.3z"/>
<path d="M86.8 66.3v-.3h-.1l-.1 .3h.5M87.1 66l-.3 .1M87.1 65.7l-.5-.3v.4M87.7 64.9a.16 .16 0 0 1 .2 .2 .16 .16 0 0 1-.3 .1 .16 .16 0 0 1 0-.3l.5 .1-.1 .2M87.8 66.3v-.3h-.1l-.1 .3h.5M88.1 66l-.3 .1M88.1 65.7l-.5-.3v.4M88.8 65.2v-.3l.2 .2a.18 .18 0 0 1 .3-.2 .17 .17 0 0 1 0 .3M89 65.4a.18 .18 0 0 1 .2 .3 .16 .16 0 0 1-.3 0 .16 .16 0 0 1 0-.2h.4v.2M89.1 66.3v-.3h-.2l-.1 .3h.6M89.4 66l-.3 .1M89.9 65.5v.2h.1l.2-.3a.16 .16 0 0 1 .2 .2 .16 .16 0 0 1-.2 .1l-.2-.2z"/>
<path d="M90 64.9a.16 .16 0 0 1 .2 .2 .16 .16 0 0 1-.3 .1 .16 .16 0 0 1 0-.3l.4 .1v.2M90.1 66.3v-.3h-.1l-.1 .3h.5M90.4 66l-.3 .1M90.9 65.5v.2l.1 .1 .2-.4a.17 .17 0 0 1 .2 .2 .17 .17 0 0 1-.2 .2l-.1-.3zM90.9 64.9v.3h.1l.2-.3a.17 .17 0 0 1 .2 .2 .17 .17 0 0 1-.2 .1l-.1-.3zM91.1 66.3v-.3h-.1l-.1 .3h.5M91.4 66l-.3 .1M92.1 65.3a.16 .16 0 0 1 .1 .3 .16 .16 0 0 1-.2 0 .16 .16 0 0 1 0-.2h.4l-.1 .2M92.1 66.2v-.3h-.1l-.1 .3h.5M92.4 65h-.5l.1 .1M92.4 65.9l-.3 .1M11.5 82.5h.3v-.1l-.3-.1v.5"/>
<path d="M11.5 83.5h.3v-.1l-.3-.1v.5M11.6 82.5l.2 .3M11.6 83.5l.2 .3M12.4 82.6h-.4l.3-.3v.5M12.4 83.6h-.4l.3-.3v.5M12.6 82.4l.2-.1 .1 .1-.3 .4h.3M12.6 83.3h.3l-.1 .2a.17 .17 0 0 1 .1 .2 .17 .17 0 0 1-.3 0M30.8 87.2v-.3l-.1-.1-.1 .4h.5M30.9 86.3v.3l-.3-.2h.5M30.9 85.7v.4l-.3-.3h.5M31.1 86.8l-.3 .2"/>
</g>
<g fill="none" stroke="#f00" stroke-width=".11">
<path d="M10.4 38l.4-.1v-.2h-.4v.6M10.6 39.7h.4v-.3h-.4v.6M10.7 38l.2 .3M10.8 39.7l.2 .3M11.1 37.8l.2-.1v.6M11.3 39.5l.1-.1v.6M11.6 37.8l.1-.1 .3 .1-.5 .5h.5M11.7 39.5l.1-.1 .3 .1-.4 .5h.4M12.3 37.8l.1-.1 .2 .1-.4 .5h.5M12.4 39.5l.1-.1v.6M13.7 63.7h.4v-.2l-.4-.1v.7M13.9 63.7l.3 .4"/>
<path d="M14.5 63.4h.3l-.2 .3a.22 .22 0 0 1 .2 .3 .22 .22 0 0 1-.4 0M15.5 63.7a.2 .2 0 0 1-.3 .1 .2 .2 0 0 1 0-.3 .2 .2 0 0 1 .3 0v.2a.31 .31 0 0 1-.2 .4l-.2-.1M29.3 63h.4v-.2l-.4-.1v.7M29.3 64.5h.4v-.2l-.4-.1v.7M29.5 63l.3 .4M29.6 64.5l.2 .4M30.1 62.7v.2l.4 .2a.22 .22 0 0 1-.3 .3 .22 .22 0 0 1-.2-.3l.4-.2v-.2zM30.4 64.4a.2 .2 0 0 1-.2 .2 .2 .2 0 0 1-.1-.3 .2 .2 0 0 1 .3 0v.1a.31 .31 0 0 1-.2 .5l-.1-.1M40.1 73.8h.4v-.3h-.4v.6M40.1 72.3l.4-.1v-.2h-.4v.6M40.3 73.8l.2 .3M40.3 72.3l.3 .3"/>
<path d="M40.8 73.5h.4l-.3 .6M41.2 72a.32 .32 0 0 0-.4 .2 .32 .32 0 0 0 .2 .4 .2 .2 0 0 0 .2-.2 .2 .2 0 0 0-.2-.2 .2 .2 0 0 0-.2 .2M49.5 66.6h.4v-.2l-.4-.1v.7M49.6 64.9l.4-.1v-.2h-.4v.6M49.7 66.6l.2 .4M49.9 64.9l.2 .3M50.2 66.4l.1-.1v.7M50.3 64.7l.2-.1v.6M50.6 66.5l.1-.2 .3 .1-.4 .6h.4M50.7 64.7l.2-.1v.6M51.4 66.3a.32 .32 0 0 1 .4 .3 .32 .32 0 0 1-.3 .4l-.2-.2v-.2zM51.6 64.8a.2 .2 0 0 1-.3 .2 .21 .21 0 0 1-.1-.4 .2 .2 0 0 1 .3 .1l.1 .1a.31 .31 0 0 1-.3 .4l-.1-.1"/>
<path d="M76.1 85.8a.32 .32 0 0 1 .4-.1 .32 .32 0 0 1 .1 .4 .32 .32 0 0 1-.4 .1 .32 .32 0 0 1-.1-.4zM76.1 85.1a.32 .32 0 0 1 .4-.1 .32 .32 0 0 1 .1 .4 .32 .32 0 0 1-.4 .1 .32 .32 0 0 1-.1-.4zM76.3 87.3v-.4h-.2l-.1 .4h.7M76.7 86.4h-.7l.1 .2M76.7 86.8l-.4 .3M95.3 82.9h.4v-.2l-.4-.1v.7M95.5 82.9l.3 .4M96.4 82.8a.2 .2 0 0 1-.3 .2 .2 .2 0 0 1 0-.3 .2 .2 0 0 1 .3 0v.1a.31 .31 0 0 1-.2 .5l-.1-.1M97.1 82.8a.2 .2 0 0 1-.3 .2 .2 .2 0 0 1-.1-.3 .2 .2 0 0 1 .4 0v.1a.31 .31 0 0 1-.3 .5l-.1-.1"/>
</g>
<g font-size="1.2" fill="#fff">
<text x="70.1" y="5.6">H1</text>
<text x="89.8" y="5.1">SW1</text>
<text x="79.1" y="7.5">USB3</text>
<text x="74.9" y="12.8">D7</text>
<text x="85" y="12.8">D6</text>
<text x="38.9" y="18.5">C27</text>
<text x="63" y="20.7" transform="rotate(-90 63 20.7)">U6</text>
<text x="78.4" y="21">U15</text>
<text x="72.4" y="24.1" transform="rotate(-90 72.4 24.1)">SW3</text>
<text x="7.3" y="39.8" transform="rotate(-90 7.3 39.8)">Q2</text>
<text x="87.6" y="38.4" transform="rotate(-90 87.6 38.4)">X2</text>
<text x="93.1" y="41.3" transform="rotate(-90 93.1 41.3)">SW2</text>
<text x="48.8" y="42.8">C23</text>
<text x="49.6" y="44.8">L4</text>
<text x="55.1" y="44.8">L2</text>
<text x="55.2" y="42.8">C21</text>
<text x="73.8" y="46.7">U12</text>
<text x="88" y="43.1" transform="rotate(-90 88 43.1)">X3</text>
<text x="11.9" y="49" transform="rotate(-90 11.9 49)">L9</text>
<text x="14.8" y="49" transform="rotate(-90 14.8 49)">L8</text>
<text x="48.8" y="53.6">C24</text>
<text x="49.7" y="51.5">L5</text>
<text x="52" y="48.2">U5</text>
<text x="55.1" y="53.6">C22</text>
<text x="55.1" y="51.5">L3</text>
<text x="10.6" y="59.9" transform="rotate(-90 10.6 59.9)">X1</text>
<text x="19.6" y="58.6">U11</text>
<text x="88.2" y="59.7">U13</text>
<text x="32.8" y="65.5">U2</text>
<text x="35.2" y="62.9">C6</text>
<text x="83.5" y="62.8">L10</text>
<text x="31.4" y="67.6" transform="rotate(-90 31.4 67.6)">C5</text>
<text x="36.9" y="66.5">C7</text>
<text x="45.9" y="72">C3</text>
<text x="10.4" y="73.6">C59</text>
<text x="42" y="76.9" transform="rotate(-90 42 76.9)">C2</text>
<text x="43.7" y="74.8">U1</text>
<text x="47.9" y="75.8">C4</text>
<text x="66.1" y="72.6">H2</text>
<text x="74.4" y="73.6">C95</text>
<text x="22.3" y="82.6" transform="rotate(-90 22.3 82.6)">L6</text>
<text x="61.6" y="82.8">D8</text>
<text x="72.4" y="82.8">D9</text>
<text x="86.3" y="82.6" transform="rotate(-90 86.3 82.6)">L7</text>
<text x="47.5" y="84.4">D3</text>
<text x="52.1" y="89.7">USB2</text>
<text x="58.1" y="84.5">D4</text>
<text x="66.2" y="89.7">USB4</text>
<text x="38.6" y="90.1">USB1</text>
</g>
<g font-size="1.1" fill="#fff">
<text x="10.4" y="38.6">R122LED10</text>
<text x="10.5" y="40.3">R121LED9</text>
<text x="13.7" y="64.4">R39</text>
<text x="29.3" y="63.6">R8</text>
<text x="29.3" y="65.2">R9</text>
<text x="49.6" y="65.5">R119LED7</text>
<text x="49.4" y="67.2">R120LED8</text>
<text x="40.1" y="74.4">R7</text>
<text x="40.1" y="72.9">R6</text>
<text x="95.3" y="83.5">R99</text>
<text x="76.9" y="87.3" transform="rotate(-90 76.9 87.3)">R100</text>
</g>
<g font-size=".9" fill="#fff">
<text x="59.9" y="6.3">R117 LED1</text>
<text x="59.9" y="7.9">R118LED2</text>
<text x="90.1" y="20.5">C60</text>
<text x="90.2" y="21.5">C61</text>
<text x="69.2" y="29.9">R116LED4</text>
<text x="70.4" y="28.6" transform="rotate(-90 70.4 28.6)">R115</text>
<text x="71" y="28.8">LED3</text>
<text x="52.9" y="42" transform="rotate(-90 52.9 42)">C20</text>
<text x="54" y="41.8" transform="rotate(-90 54 41.8)">C19</text>
<text x="67" y="39.7">R97</text>
<text x="71.3" y="37.9" transform="rotate(-90 71.3 37.9)">R45</text>
<text x="85" y="39.5" transform="rotate(-90 85 39.5)">C81</text>
<text x="85" y="37.2" transform="rotate(-90 85 37.2)">C80</text>
<text x="5.3" y="42.2">R123</text>
<text x="15.7" y="45.1">R31 R32</text>
<text x="20.5" y="47.4" transform="rotate(-90 20.5 47.4)">R40</text>
<text x="21.7" y="47.3" transform="rotate(-90 21.7 47.3)">R41</text>
<text x="65.2" y="45.1">R46</text>
<text x="85" y="43.2" transform="rotate(-90 85 43.2)">R50</text>
<text x="86.2" y="44.1" transform="rotate(-90 86.2 44.1)">C82 C83</text>
<text x="94.2" y="42.7">C100</text>
<text x="23.2" y="50.1" transform="rotate(-90 23.2 50.1)">C46</text>
<text x="24.3" y="50.1" transform="rotate(-90 24.3 50.1)">C47</text>
<text x="24.8" y="53.4" transform="rotate(-90 24.8 53.4)">C52</text>
<text x="26" y="53.3" transform="rotate(-90 26 53.3)">C51</text>
<text x="48.2" y="51.4" transform="rotate(-90 48.2 51.4)">R19 R18 R17 R16</text>
<text x="59" y="51.2" transform="rotate(-90 59 51.2)">R14 R15 R12 R28</text>
<text x="83.6" y="52.5">R96</text>
<text x="84.6" y="50">R95</text>
<text x="93" y="52.6" transform="rotate(-90 93 52.6)">R90</text>
<text x="94" y="52.6" transform="rotate(-90 94 52.6)">R94</text>
<text x="95.3" y="53.2" transform="rotate(-90 95.3 53.2)">R81</text>
<text x="96.4" y="53.3" transform="rotate(-90 96.4 53.3)">C94</text>
<text x="13" y="58.7" transform="rotate(-90 13 58.7)">C57</text>
<text x="14" y="55.6">R37</text>
<text x="14" y="56.9">R38</text>
<text x="14" y="54.5">R36</text>
<text x="14" y="58.1">C40</text>
<text x="26.1" y="56.3">C54</text>
<text x="26.2" y="57.4">C53</text>
<text x="52.9" y="54.6" transform="rotate(-90 52.9 54.6)">C18</text>
<text x="54" y="54.6" transform="rotate(-90 54 54.6)">C17</text>
<text x="13" y="61.8" transform="rotate(-90 13 61.8)">C58</text>
<text x="14.5" y="62.8">C41</text>
<text x="26.2" y="60.2">C55</text>
<text x="26.2" y="61.3">C56</text>
<text x="74.1" y="65.3">C102</text>
<text x="74.1" y="64.2">C103</text>
<text x="76.5" y="62.1">R83</text>
<text x="76.5" y="61">R92</text>
<text x="78.4" y="63.2">R124</text>
<text x="80.8" y="64.6">C84</text>
<text x="80.8" y="65.8">C85</text>
<text x="60.9" y="68">LED5 R114</text>
<text x="60.9" y="69.7">LED6 R113</text>
<text x="67.2" y="70.4" transform="rotate(-90 67.2 70.4)">R112</text>
<text x="69.8" y="70.3" transform="rotate(-90 69.8 70.3)">R111</text>
<text x="80.8" y="67.4">R75</text>
<text x="81.7" y="68.6">R76</text>
<text x="85.3" y="66.4" transform="rotate(-90 85.3 66.4)">R80</text>
<text x="86.3" y="66.4" transform="rotate(-90 86.3 66.4)">R77</text>
<text x="87.3" y="66.4" transform="rotate(-90 87.3 66.4)">R78</text>
<text x="88.3" y="66.4" transform="rotate(-90 88.3 66.4)">R79</text>
<text x="89.6" y="66.4" transform="rotate(-90 89.6 66.4)">R93</text>
<text x="90.6" y="66.4" transform="rotate(-90 90.6 66.4)">R89</text>
<text x="91.6" y="66.4" transform="rotate(-90 91.6 66.4)">R88</text>
<text x="92.6" y="66.2" transform="rotate(-90 92.6 66.2)">R91</text>
<text x="11.4" y="83">R42</text>
<text x="11.4" y="84">R43</text>
<text x="31.3" y="87.2" transform="rotate(-90 31.3 87.2)">R44</text>
</g>
</svg>
